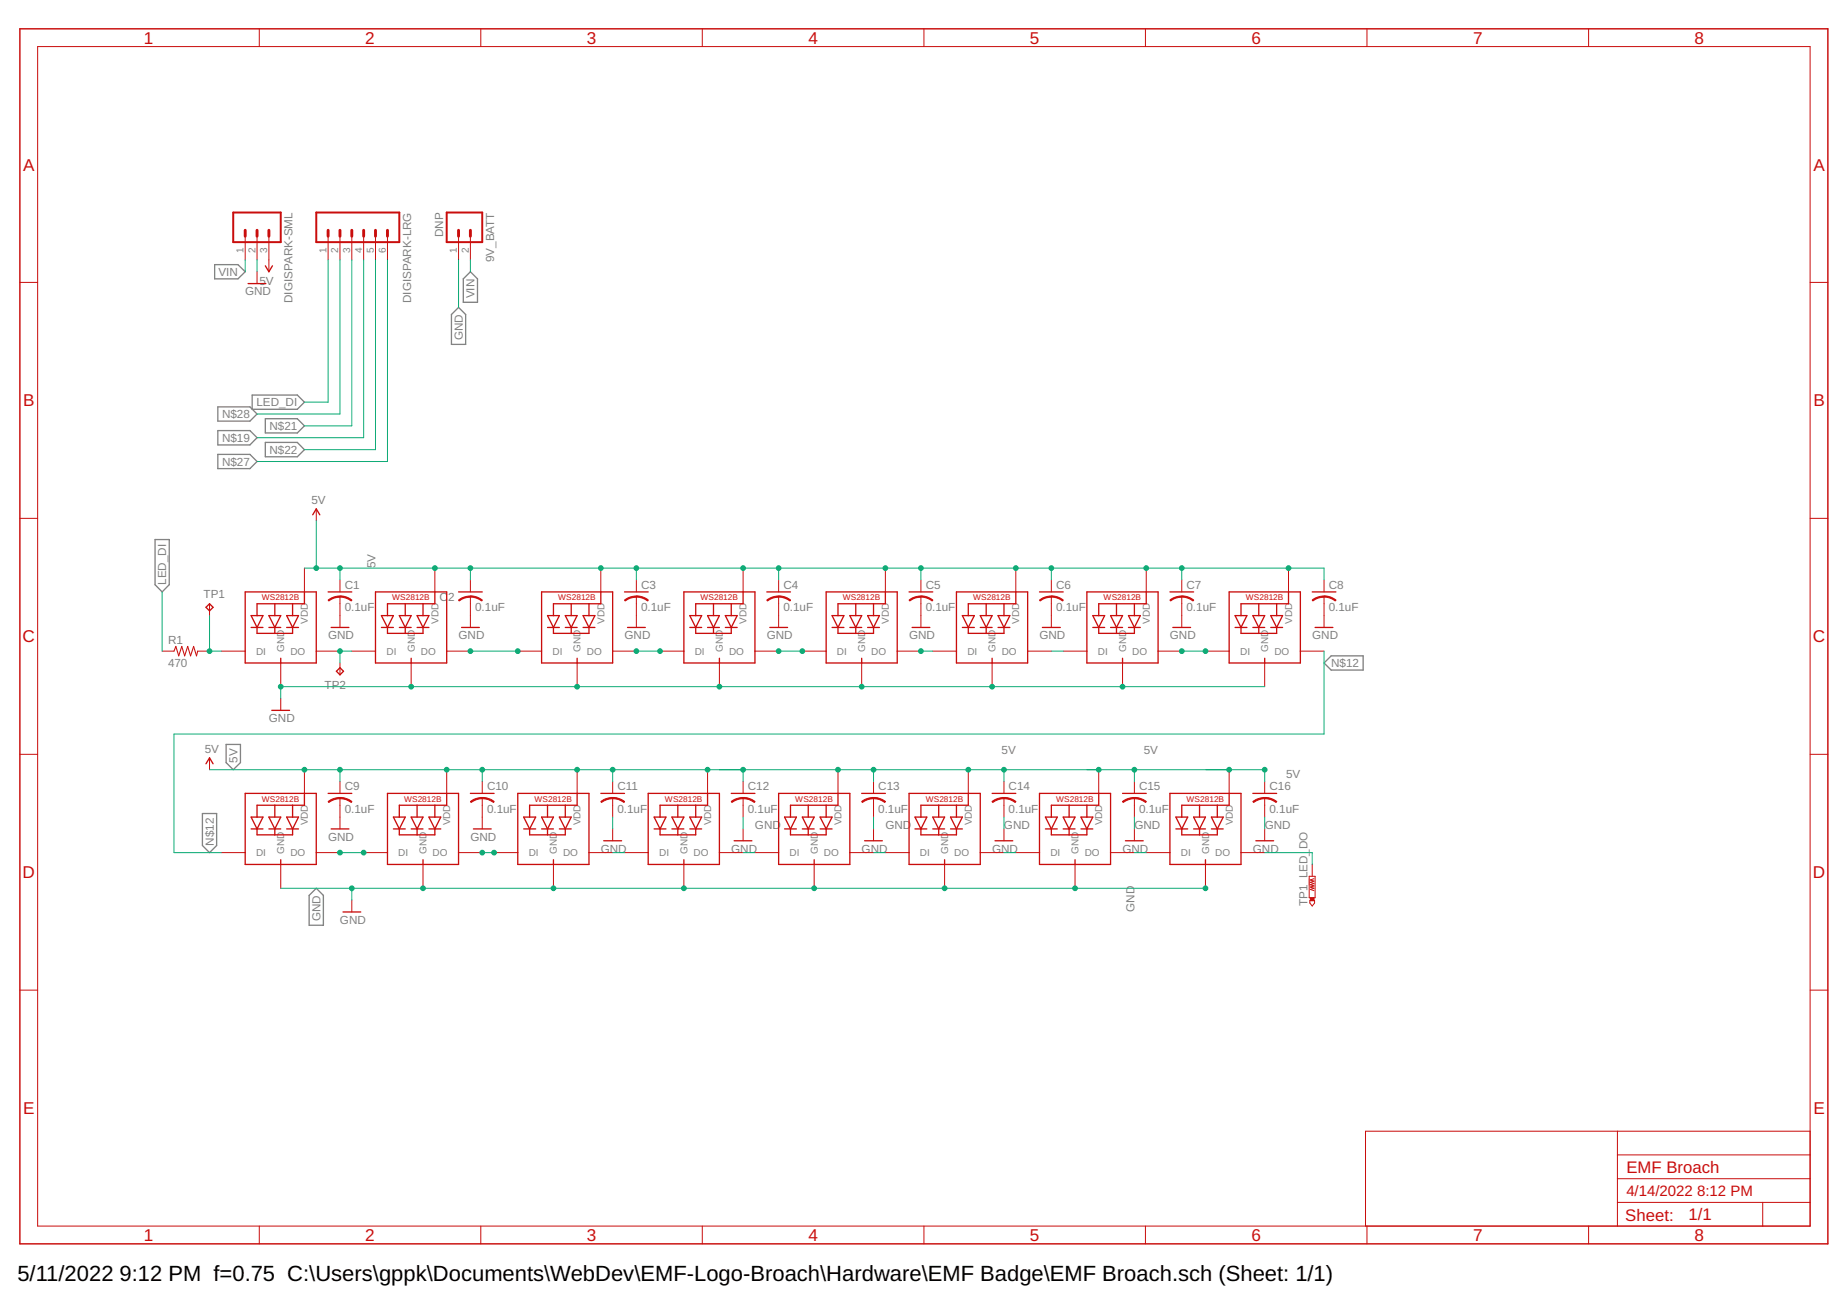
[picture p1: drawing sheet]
<svg xmlns="http://www.w3.org/2000/svg" width="297mm" height="210mm" viewBox="0 0 297 210" stroke-linecap="round" stroke-linejoin="round" font-family="sans-serif">
<g fill="none" stroke="#808080" stroke-width=".21">
<path d="M34.5 42.6h3.8l1.1 1.1-1.1 1.2h-3.8zM72.6 50.6l1.1-1.2 1.2 1.2v4.8h-2.3zM74.5 44.9l1.1-1.2 1.2 1.2v3.7h-2.3zM35 69.3h5.2l1.1 1.1-1.1 1.2h-5.2zM35 65.4h5.2l1.1 1.2-1.1 1.1h-5.2zM35 73.1h5.2l1.1 1.1-1.1 1.2h-5.2zM40.6 63.5h7.2l1.2 1.2-1.2 1.1h-7.2zM42.7 67.4h5.1l1.2 1.1-1.2 1.1h-5.1zM42.7 71.2h5.1l1.2 1.1-1.2 1.2h-5.1zM24.9 86.8h2.3v7.2l-1.1 1.2-1.2-1.2zM36.4 119.7h2.3v3l-1.2 1.1-1.1-1.1zM212.9 106.6l1.2-1.1h5.1v2.3h-5.1z"/>
<path d="M32.6 130.9h2.2v5.1l-1.1 1.1-1.1-1.1zM50.9 142.9l1.1 1.1v4.8h-2.3v-4.8z"/>
</g>
<g fill="none" stroke="#c90d0c" stroke-width=".16">
<path d="M6.1 7.5h285v189.7h-285zM41.7 4.6v2.9M77.3 4.6v2.9M112.9 4.6v2.9M148.6 4.6v2.9M184.2 4.6v2.9M219.8 4.6v2.9M255.5 4.6v2.9M39.4 38v3.8M41.3 38v3.8M43.2 38v5.7M52.8 38v3.8"/>
<path d="M54.7 38v3.8M56.6 38v3.8M58.5 38v3.8M60.4 38v3.8M62.3 38v3.8M73.7 38v3.8M75.6 38v3.8M3.2 45.4h2.9M41.3 43.7v1.9M291.1 45.4h2.9M3.2 83.4h2.9M33.7 97.1v1.9"/>
<path d="M49 91.4v3.8M50.9 81.9v1.9M54.7 93.3v1.9M54.7 96v4.9M69.9 91.4v3.8M75.6 93.3v1.9M75.6 96v4.9M96.6 91.4v3.8M102.3 93.3v1.9M102.3 96v4.9M119.5 91.4v3.8M125.2 93.3v1.9"/>
<path d="M125.2 96v4.9M142.4 91.4v3.8M148.1 93.3v1.9M148.1 96v4.9M163.4 91.4v3.8M169.1 93.3v1.9M169.1 96v4.9M184.3 91.4v3.8M190.1 93.3v1.9M190.1 96v4.9M207.2 91.4v3.8M212.9 93.3v1.9"/>
<path d="M212.9 96v4.9M291.1 83.4h2.9M26.1 104.7h1.9M31.8 104.7h1.9M35.6 104.7h3.8M45.1 106.6v3.8M45.1 112.4v1.9M50.9 104.7h3.8M54.7 106.6v1.9M56.6 104.7h3.8M66.1 106.6v3.8M71.8 104.7h3.8"/>
<path d="M83.3 104.7h3.8M92.8 106.6v3.8M98.5 104.7h3.8M106.2 104.7h3.8M115.7 106.6v3.8M121.4 104.7h3.8M129 104.7h3.9M138.6 106.6v3.8M144.3 104.7h3.8M150 104.7h3.8M159.6 106.6v3.8M165.3 104.7h3.8"/>
<path d="M171 104.7h3.8M180.5 106.6v3.8M186.2 104.7h3.9M193.9 104.7h3.8M203.4 106.6v3.8M209.1 104.7h3.8M3.2 121.3h2.9M33.7 121.9v1.9M35.6 137.1h3.8M45.1 139v3.9M49 123.8v3.8M50.9 137.1h3.8"/>
<path d="M54.7 125.7v1.9M54.7 128.4v4.9M58.5 137.1h3.8M68 139v3.9M71.8 123.8v3.8M73.7 137.1h3.9M77.6 125.7v1.9M77.6 128.4v4.9M79.5 137.1h3.8M89 139v3.9M92.8 123.8v3.8M94.7 137.1h3.8"/>
<path d="M98.5 125.7v1.9M98.5 128.4v3M98.5 133.3v1.9M100.4 137.1h3.8M110 139v3.9M113.8 123.8v3.8M115.7 137.1h3.8M119.5 125.7v1.9M119.5 128.4v3M119.5 133.3v1.9M121.4 137.1h3.8M130.9 139v3.9"/>
<path d="M134.8 123.8v3.8M136.7 137.1h3.8M140.5 125.7v1.9M140.5 128.4v3M140.5 133.3v1.9M142.4 137.1h3.8M151.9 139v3.9M155.7 123.8v3.8M157.6 137.1h3.9M161.5 125.7v1.9M161.5 128.4v3M161.5 133.3v1.9"/>
<path d="M163.4 137.1h3.8M172.9 139v3.9M176.7 123.8v3.8M178.6 137.1h3.8M182.4 125.7v1.9M182.4 128.4v3M182.4 133.3v1.9M184.3 137.1h3.9M193.9 139v3.9M197.7 123.8v3.8M199.6 137.1h3.8M203.4 125.7v1.9"/>
<path d="M203.4 128.4v3M203.4 133.3v1.9M211 139v1.9M291.1 121.3h2.9M3.2 159.3h2.9M56.6 144.8v1.9M210.5 140.9h1v3.5h-1zM210.7 144.9h.7v.3l-.4 .5-.3-.5zM211.3 141.3l-.6 .2 .6 .2-.6 .2 .6 .2-.6 .2 .6 .2-.6 .2 .6 .2-.6 .2 .6 .2M291.1 159.3h2.9M41.7 197.2v2.9M77.3 197.2v2.9"/>
<path d="M112.9 197.2v2.9M148.6 197.2v2.9M184.2 197.2v2.9M219.8 197.2v2.9M255.5 197.2v2.9M260.1 193.4h31M260.1 181.9v15.3M260.1 189.6h31M260.1 185.8h31M283.5 193.4v3.8M291.1 181.9h-71.5v15.3"/>
</g>
<g fill="none" stroke="#c90d0c" stroke-width=".21">
<path d="M39.9 45.6h2.9M42.7 42.8l.5 .9 .6-.9M33.1 97.7l.6-.6 .6 .6-.6 .6zM39.4 95.2h11.5v11.4h-11.5zM40.4 99h1.9l-1 1.9zM43.2 99h1.9l-.9 1.9zM44.2 97.1v1.9M46.1 99h1.9l-.9 1.9zM47.1 97.1v1.9M49 95.2v1.9h-7.7v1.9M50.3 82.8l.6-.9 .5 .9M52.8 95.2h3.8"/>
<path d="M60.4 95.2h11.4v11.4h-11.4zM61.3 99h2l-1 1.9zM64.2 99h1.9l-.9 1.9zM65.2 97.1v1.9M67.1 99h1.9l-1 1.9zM68 97.1v1.9M69.9 95.2v1.9h-7.6v1.9M73.7 95.2h3.9M87.1 95.2h11.4v11.4h-11.4zM88.1 99h1.9l-1 1.9zM90.9 99h1.9l-.9 1.9zM91.9 97.1v1.9"/>
<path d="M93.8 99h1.9l-1 1.9zM94.7 97.1v1.9M96.6 95.2v1.9h-7.6v1.9M100.4 95.2h3.8M110 95.2h11.4v11.4h-11.4zM110.9 99h1.9l-.9 1.9zM113.8 99h1.9l-1 1.9zM114.7 97.1v1.9M116.6 99h2l-1 1.9zM117.6 97.1v1.9M119.5 95.2v1.9h-7.6v1.9M123.3 95.2h3.8"/>
<path d="M132.9 95.2h11.4v11.4h-11.4zM133.8 99h1.9l-.9 1.9zM136.7 99h1.9l-1 1.9zM137.6 97.1v1.9M139.5 99h1.9l-.9 1.9zM140.5 97.1v1.9M142.4 95.2v1.9h-7.6v1.9M146.2 95.2h3.8M153.8 95.2h11.5v11.4h-11.5zM154.8 99h1.9l-1 1.9zM157.6 99h2l-1 1.9zM158.6 97.1v1.9"/>
<path d="M160.5 99h1.9l-.9 1.9zM161.5 97.1v1.9M163.4 95.2v1.9h-7.7v1.9M167.2 95.2h3.8M174.8 95.2h11.4v11.4h-11.4zM175.7 99h2l-1 1.9zM178.6 99h1.9l-.9 1.9zM179.6 97.1v1.9M181.5 99h1.9l-1 1.9zM182.4 97.1v1.9M184.3 95.2v1.9h-7.6v1.9M188.2 95.2h3.8"/>
<path d="M197.7 95.2h11.4v11.4h-11.4zM198.6 99h1.9l-.9 1.9zM201.5 99h1.9l-1 1.9zM202.4 97.1v1.9M204.4 99h1.9l-1 1.9zM205.3 97.1v1.9M207.2 95.2v1.9h-7.6v1.9M211 95.2h3.8M40.4 100.9h1.9M41.3 100.9v1h5.8v-1M43.2 100.9h1.9M43.7 114.3h2.9"/>
<path d="M44.2 100.9v1M45.1 105.9v.7M46.1 100.9h1.9M53.3 100.9h2.8M54.1 108l.6-.6 .5 .6-.5 .5zM61.3 100.9h2M62.3 100.9v1h5.7v-1M64.2 100.9h1.9M65.2 100.9v1M66.1 105.9v.7M67.1 100.9h1.9M74.2 100.9h2.9"/>
<path d="M88.1 100.9h1.9M89 100.9v1h5.7v-1M90.9 100.9h1.9M91.9 100.9v1M92.8 105.9v.7M93.8 100.9h1.9M100.9 100.9h2.9M110.9 100.9h1.9M111.9 100.9v1h5.7v-1M113.8 100.9h1.9M114.7 100.9v1M115.7 105.9v.7"/>
<path d="M116.6 100.9h2M123.8 100.9h2.9M133.8 100.9h1.9M134.8 100.9v1h5.7v-1M136.7 100.9h1.9M137.6 100.9v1M138.6 105.9v.7M139.5 100.9h1.9M146.7 100.9h2.8M154.8 100.9h1.9M155.7 100.9v1h5.8v-1M157.6 100.9h2"/>
<path d="M158.6 100.9v1M159.6 105.9v.7M160.5 100.9h1.9M167.6 100.9h2.9M175.7 100.9h2M176.7 100.9v1h5.7v-1M178.6 100.9h1.9M179.6 100.9v1M180.5 105.9v.7M181.5 100.9h1.9M188.6 100.9h2.9M198.6 100.9h1.9"/>
<path d="M199.6 100.9v1h5.7v-1M201.5 100.9h1.9M202.4 100.9v1M203.4 105.9v.7M204.4 100.9h1.9M211.5 100.9h2.9M33.1 122.9l.6-1 .6 1M39.4 127.6h11.5v11.4h-11.5zM40.4 131.4h1.9l-1 1.9zM40.4 133.3h1.9M41.3 133.3v1h5.8v-1M43.2 131.4h1.9l-.9 1.9z"/>
<path d="M43.2 133.3h1.9M44.2 129.5v1.9M44.2 133.3v1M45.1 138.3v.7M46.1 131.4h1.9l-.9 1.9zM46.1 133.3h1.9M47.1 129.5v1.9M49 127.6v1.9h-7.7v1.9M52.8 127.6h3.8M53.3 133.3h2.8M62.3 127.6h11.4v11.4h-11.4zM63.3 131.4h1.9l-1 1.9z"/>
<path d="M63.3 133.3h1.9M64.2 133.3v1h5.7v-1M66.1 131.4h1.9l-.9 1.9zM66.1 133.3h1.9M67.1 129.5v1.9M67.1 133.3v1M68 138.3v.7M69 131.4h1.9l-1 1.9zM69 133.3h1.9M69.9 129.5v1.9M71.8 127.6v1.9h-7.6v1.9M75.6 127.6h3.9"/>
<path d="M76.1 133.3h2.9M83.3 127.6h11.4v11.4h-11.4zM84.2 131.4h1.9l-.9 1.9zM84.2 133.3h1.9M85.2 133.3v1h5.7v-1M87.1 131.4h1.9l-.9 1.9zM87.1 133.3h1.9M88.1 129.5v1.9M88.1 133.3v1M89 138.3v.7M90 131.4h1.9l-1 1.9zM90 133.3h1.9"/>
<path d="M90.9 129.5v1.9M92.8 127.6v1.9h-7.6v1.9M96.6 127.6h3.8M97.1 135.2h2.9M104.2 127.6h11.5v11.4h-11.5zM105.2 131.4h1.9l-.9 1.9zM105.2 133.3h1.9M106.2 133.3v1h5.7v-1M108.1 131.4h1.9l-1 1.9zM108.1 133.3h1.9M109 129.5v1.9M109 133.3v1"/>
<path d="M110 138.3v.7M110.9 131.4h1.9l-.9 1.9zM110.9 133.3h1.9M111.9 129.5v1.9M113.8 127.6v1.9h-7.6v1.9M117.6 127.6h3.8M118.1 135.2h2.8M125.2 127.6h11.5v11.4h-11.5zM126.2 131.4h1.9l-1 1.9zM126.2 133.3h1.9M127.1 133.3v1h5.8v-1M129 131.4h1.9l-.9 1.9z"/>
<path d="M129 133.3h1.9M130 129.5v1.9M130 133.3v1M130.9 138.3v.7M131.9 131.4h1.9l-.9 1.9zM131.9 133.3h1.9M132.9 129.5v1.9M134.8 127.6v1.9h-7.7v1.9M138.6 127.6h3.8M139 135.2h2.9M146.2 127.6h11.4v11.4h-11.4zM147.2 131.4h1.9l-1 1.9z"/>
<path d="M147.2 133.3h1.9M148.1 133.3v1h5.7v-1M150 131.4h1.9l-.9 1.9zM150 133.3h1.9M151 129.5v1.9M151 133.3v1M151.9 138.3v.7M152.9 131.4h1.9l-1 1.9zM152.9 133.3h1.9M153.8 129.5v1.9M155.7 127.6v1.9h-7.6v1.9M159.6 127.6h3.8"/>
<path d="M160 135.2h2.9M167.2 127.6h11.4v11.4h-11.4zM168.1 131.4h1.9l-.9 1.9zM168.1 133.3h1.9M169.1 133.3v1h5.7v-1M171 131.4h1.9l-1 1.9zM171 133.3h1.9M171.9 129.5v1.9M171.9 133.3v1M172.9 138.3v.7M173.8 131.4h1.9l-.9 1.9zM173.8 133.3h1.9"/>
<path d="M174.8 129.5v1.9M176.7 127.6v1.9h-7.6v1.9M180.5 127.6h3.8M181 135.2h2.9M188.2 127.6h11.4v11.4h-11.4zM189.1 131.4h1.9l-.9 1.9zM189.1 133.3h1.9M190.1 133.3v1h5.7v-1M192 131.4h1.9l-1 1.9zM192 133.3h1.9M192.9 129.5v1.9M192.9 133.3v1"/>
<path d="M193.9 138.3v.7M194.8 131.4h1.9l-.9 1.9zM194.8 133.3h1.9M195.8 129.5v1.9M197.7 127.6v1.9h-7.6v1.9M201.5 127.6h3.8M202 135.2h2.8M55.2 146.7h2.8"/>
</g>
<path d="M37.5 34.2h7.6v4.7h-7.6zM50.9 34.2h13.3v4.7h-13.3zM71.8 34.2h5.8v4.7h-5.8z" fill="none" stroke="#c90d0c" stroke-width=".32"/>
<path d="M39.4 37v1M41.3 37v1M43.2 37v1M52.8 37v1M54.7 37v1M56.6 37v1M58.5 37v1M60.4 37v1M62.3 37v1M73.7 37v1M75.6 37v1" fill="none" stroke="#c90d0c" stroke-width=".47"/>
<g fill="#c90d0c" stroke="#c90d0c" stroke-width=".16">
<path d="M54.7 95.8l.6 .1 .8 .3 .5 .3-.1 .2a3.1 3.1 0 0 0-1.8-.7z" fill-rule="evenodd"/>
<path d="M52.8 96.5l.5-.3 .8-.3h.6v.2a2.78 2.78 0 0 0-1.8 .6z" fill-rule="evenodd"/>
<path d="M75.6 95.8l.7 .1 .7 .3 .6 .3-.1 .2a3.1 3.1 0 0 0-1.9-.7z" fill-rule="evenodd"/>
<path d="M73.7 96.5l.6-.3 .7-.3h.6v.2a2.78 2.78 0 0 0-1.7 .6z" fill-rule="evenodd"/>
<path d="M102.3 95.8l.7 .1 .8 .3 .5 .3-.1 .2a3.1 3.1 0 0 0-1.9-.7z" fill-rule="evenodd"/>
<path d="M100.4 96.5l.6-.3 .7-.3h.6v.2a2.78 2.78 0 0 0-1.8 .6z" fill-rule="evenodd"/>
<path d="M125.2 95.8l.6 .1 .8 .3 .5 .3-.1 .2a3.1 3.1 0 0 0-1.8-.7z" fill-rule="evenodd"/>
<path d="M123.3 96.5l.5-.3 .8-.3h.6v.2a2.78 2.78 0 0 0-1.8 .6z" fill-rule="evenodd"/>
<path d="M148.1 95.8l.6 .1 .8 .3 .5 .3-.1 .2a3.1 3.1 0 0 0-1.8-.7z" fill-rule="evenodd"/>
<path d="M146.2 96.5l.5-.3 .8-.3h.6v.2a2.78 2.78 0 0 0-1.8 .6z" fill-rule="evenodd"/>
<path d="M169.1 95.8l.6 .1 .8 .3 .5 .3-.1 .2a3.1 3.1 0 0 0-1.8-.7z" fill-rule="evenodd"/>
<path d="M167.2 96.5l.5-.3 .8-.3h.6v.2a2.78 2.78 0 0 0-1.8 .6z" fill-rule="evenodd"/>
<path d="M190.1 95.8l.6 .1 .8 .3 .5 .3-.1 .2a2.97 2.97 0 0 0-1.8-.7z" fill-rule="evenodd"/>
<path d="M188.2 96.5l.5-.3 .7-.3h.7v.2a2.78 2.78 0 0 0-1.8 .6z" fill-rule="evenodd"/>
<path d="M212.9 95.8l.7 .1 .7 .3 .6 .3-.2 .2a2.97 2.97 0 0 0-1.8-.7z" fill-rule="evenodd"/>
<path d="M211 96.5l.5-.3 .8-.3h.6v.2a2.78 2.78 0 0 0-1.8 .6z" fill-rule="evenodd"/>
<path d="M54.7 128.3h.6l.8 .3 .5 .3-.1 .2a2.9 2.9 0 0 0-1.8-.6z" fill-rule="evenodd"/>
<path d="M52.8 128.9l.5-.3 .8-.3h.6v.2a3.1 3.1 0 0 0-1.8 .6z" fill-rule="evenodd"/>
<path d="M77.6 128.3h.6l.8 .3 .5 .3-.1 .2a2.9 2.9 0 0 0-1.8-.6z" fill-rule="evenodd"/>
<path d="M75.6 128.9l.6-.3 .7-.3h.7v.2a3.1 3.1 0 0 0-1.8 .6z" fill-rule="evenodd"/>
<path d="M98.5 128.3h.6l.8 .3 .6 .3-.1 .2a2.9 2.9 0 0 0-1.9-.6z" fill-rule="evenodd"/>
<path d="M96.6 128.9l.5-.3 .8-.3h.6v.2a3.1 3.1 0 0 0-1.8 .6z" fill-rule="evenodd"/>
<path d="M119.5 128.3h.6l.8 .3 .5 .3-.1 .2a2.78 2.78 0 0 0-1.8-.6z" fill-rule="evenodd"/>
<path d="M117.6 128.9l.5-.3 .8-.3h.6v.2a3.1 3.1 0 0 0-1.8 .6z" fill-rule="evenodd"/>
<path d="M140.5 128.3h.6l.8 .3 .5 .3-.1 .2a2.78 2.78 0 0 0-1.8-.6z" fill-rule="evenodd"/>
<path d="M138.6 128.9l.5-.3 .8-.3h.6v.2a3.1 3.1 0 0 0-1.8 .6z" fill-rule="evenodd"/>
<path d="M161.5 128.3h.6l.8 .3 .5 .3-.1 .2a2.78 2.78 0 0 0-1.8-.6z" fill-rule="evenodd"/>
<path d="M159.5 128.9l.6-.3 .7-.3h.7v.2a3.1 3.1 0 0 0-1.8 .6z" fill-rule="evenodd"/>
<path d="M182.4 128.3h.6l.8 .3 .6 .3-.2 .2a2.78 2.78 0 0 0-1.8-.6z" fill-rule="evenodd"/>
<path d="M180.5 128.9l.5-.3 .8-.3h.6v.2a3.1 3.1 0 0 0-1.8 .6z" fill-rule="evenodd"/>
<path d="M203.4 128.3h.6l.8 .3 .5 .3-.1 .2a2.79 2.79 0 0 0-1.8-.6z" fill-rule="evenodd"/>
<path d="M201.5 128.9l.5-.3 .8-.3h.6v.2a3.1 3.1 0 0 0-1.8 .6z" fill-rule="evenodd"/>
</g>
<path d="M3.2 4.6h290.8v195.5h-290.8z" fill="none" stroke="#c90d0c" stroke-width=".23"/>
<path d="M28 104.7l.3-.7 .4 1.5 .5-1.5 .5 1.5 .5-1.5 .4 1.5 .5-1.5 .5 1.5 .2-.8" fill="none" stroke="#c90d0c" stroke-width=".17"/>
<path d="M210.7 144.4h.6v.5h-.6z" fill="#c90d0c" stroke="#c90d0c" stroke-width=".16"/>
<g fill="none" stroke="#0dab76" stroke-width=".16">
<path d="M39.4 41.8v1.9M41.3 41.8v1.9M52.8 41.8v22.9h-3.8M54.7 41.8v24.8h-13.4M56.6 41.8v26.7h-7.6M58.5 41.8v28.6h-17.2M60.4 41.8v30.5h-11.4M62.3 41.8v32.4h-21M73.7 41.8v7.6M75.6 41.8v1.9M26.1 95.2v9.5M33.7 99v5.7h1.9"/>
<path d="M49 91.4h163.9v1.9M50.9 83.8v7.6M54.7 91.4v1.9M75.6 91.4v1.9M102.3 91.4v1.9M125.2 91.4v1.9M148.1 91.4v1.9M169.1 91.4v1.9M190.1 91.4v1.9M56.6 104.7h-1.9v1.9M75.6 104.7h7.7M102.3 104.7h3.9"/>
<path d="M125.2 104.7h3.8M148.1 104.7h1.9M169.1 104.7h1.9M190.1 104.7h3.8M203.4 110.4h-158.3v2M212.9 104.7v13.4h-184.9v19h7.6M33.7 123.8h169.7v1.9M54.7 123.8v1.9M54.7 137.1h3.8M77.6 123.8v1.9M77.6 137.1h1.9M98.5 123.8v1.9"/>
<path d="M98.5 131.4v1.9M98.5 137.1h1.9M119.5 123.8v1.9M119.5 131.4v1.9M119.5 137.1h1.9M140.5 123.8v1.9M140.5 131.4v1.9M140.5 137.1h1.9M161.5 123.8v1.9M161.5 131.4v1.9M161.5 137.1h1.9M182.4 123.8v1.9"/>
<path d="M182.4 131.4v1.9M182.4 137.1h1.9M203.4 131.4v1.9M203.4 137.1h7.6v1.9M45.1 142.9h148.8M56.6 142.9v1.9"/>
</g>
<g fill="#0dab76" stroke="#0dab76" stroke-width=".16">
<circle cx="75.6" cy="104.7" r=".38"/>
<circle cx="83.3" cy="104.7" r=".38"/>
<circle cx="54.7" cy="104.7" r=".38"/>
<circle cx="180.5" cy="110.4" r=".38"/>
<circle cx="66.1" cy="110.4" r=".38"/>
<circle cx="92.8" cy="110.4" r=".38"/>
<circle cx="138.6" cy="110.4" r=".38"/>
<circle cx="115.7" cy="110.4" r=".38"/>
<circle cx="45.1" cy="110.4" r=".38"/>
<circle cx="159.6" cy="110.4" r=".38"/>
<circle cx="68" cy="142.9" r=".38"/>
<circle cx="56.6" cy="142.9" r=".38"/>
<circle cx="89" cy="142.9" r=".38"/>
<circle cx="110" cy="142.9" r=".38"/>
<circle cx="130.9" cy="142.9" r=".38"/>
<circle cx="151.9" cy="142.9" r=".38"/>
<circle cx="172.9" cy="142.9" r=".38"/>
<circle cx="193.9" cy="142.9" r=".38"/>
<circle cx="184.3" cy="91.4" r=".38"/>
<circle cx="142.4" cy="91.4" r=".38"/>
<circle cx="69.9" cy="91.4" r=".38"/>
<circle cx="96.6" cy="91.4" r=".38"/>
<circle cx="119.5" cy="91.4" r=".38"/>
<circle cx="50.9" cy="91.4" r=".38"/>
<circle cx="163.4" cy="91.4" r=".38"/>
<circle cx="54.7" cy="91.4" r=".38"/>
<circle cx="75.6" cy="91.4" r=".38"/>
<circle cx="102.3" cy="91.4" r=".38"/>
<circle cx="125.2" cy="91.4" r=".38"/>
<circle cx="148.1" cy="91.4" r=".38"/>
<circle cx="169.1" cy="91.4" r=".38"/>
<circle cx="190.1" cy="91.4" r=".38"/>
<circle cx="207.2" cy="91.4" r=".38"/>
<circle cx="49" cy="123.8" r=".38"/>
<circle cx="92.8" cy="123.8" r=".38"/>
<circle cx="77.6" cy="123.8" r=".38"/>
<circle cx="71.8" cy="123.8" r=".38"/>
<circle cx="54.7" cy="123.8" r=".38"/>
<circle cx="134.8" cy="123.8" r=".38"/>
<circle cx="119.5" cy="123.8" r=".38"/>
<circle cx="140.5" cy="123.8" r=".38"/>
<circle cx="176.7" cy="123.8" r=".38"/>
<circle cx="197.7" cy="123.8" r=".38"/>
<circle cx="203.4" cy="123.8" r=".38"/>
<circle cx="182.4" cy="123.8" r=".38"/>
<circle cx="161.5" cy="123.8" r=".38"/>
<circle cx="98.5" cy="123.8" r=".38"/>
<circle cx="155.7" cy="123.8" r=".38"/>
<circle cx="113.8" cy="123.8" r=".38"/>
<circle cx="190.1" cy="104.7" r=".38"/>
<circle cx="193.9" cy="104.7" r=".38"/>
<circle cx="106.2" cy="104.7" r=".38"/>
<circle cx="102.3" cy="104.7" r=".38"/>
<circle cx="125.2" cy="104.7" r=".38"/>
<circle cx="129" cy="104.7" r=".38"/>
<circle cx="148.1" cy="104.7" r=".38"/>
<circle cx="54.7" cy="137.1" r=".38"/>
<circle cx="58.5" cy="137.1" r=".38"/>
<circle cx="79.5" cy="137.1" r=".38"/>
<circle cx="77.6" cy="137.1" r=".38"/>
<circle cx="33.7" cy="104.7" r=".38"/>
</g>
<g font-size="3.5">
<text x="2.8" y="206.1">5/11/2022</text>
<text x="19.2" y="206.1">9:12 PM f=0.75 C:\Users\gppk\Documents\WebDev\EMF-Logo-Broach\Hardware\EMF Badge\EMF Broach.sch (Sheet: 1/1)</text>
</g>
<g font-size="2.8" fill="#c90d0c">
<text x="23.1" y="7">1</text>
<text x="58.7" y="7">2</text>
<text x="94.4" y="7">3</text>
<text x="130" y="7">4</text>
<text x="165.6" y="7">5</text>
<text x="201.3" y="7">6</text>
<text x="236.9" y="7">7</text>
<text x="272.5" y="7">8</text>
<text x="3.7" y="27.4">A</text>
<text x="291.6" y="27.4">A</text>
<text x="3.7" y="65.4">B</text>
<text x="291.6" y="65.4">B</text>
<text x="3.6" y="103.3">C</text>
<text x="291.5" y="103.3">C</text>
<text x="3.6" y="141.3">D</text>
<text x="291.5" y="141.3">D</text>
<text x="3.7" y="179.2">E</text>
<text x="291.6" y="179.2">E</text>
<text x="23.1" y="199.6">1</text>
<text x="58.7" y="199.6">2</text>
<text x="94.4" y="199.6">3</text>
<text x="130" y="199.6">4</text>
<text x="165.6" y="199.6">5</text>
<text x="201.3" y="199.6">6</text>
<text x="236.9" y="199.6">7</text>
<text x="272.5" y="199.6">8</text>
</g>
<g font-size="2.7" fill="#c90d0c">
<text x="261.6" y="188.6">EMF Broach</text>
<text x="261.4" y="196.3">Sheet:</text>
<text x="271.6" y="196.3">1/1</text>
</g>
<g font-size="2.4" fill="#c90d0c">
<text x="261.6" y="192.4">4/14/2022</text>
<text x="272.9" y="192.4">8:12 PM</text>
</g>
<g font-size="1.9" fill="#808080">
<text x="71.3" y="38.1" transform="rotate(-90 71.3 38.1)">DNP</text>
<text x="35.1" y="44.4">VIN</text>
<text x="39.4" y="47.5">GND</text>
<text x="41.7" y="45.8">5V</text>
<text x="76.3" y="48" transform="rotate(-90 76.3 48)">VIN</text>
<text x="79.5" y="42.1" transform="rotate(-90 79.5 42.1)">9V_BATT</text>
<text x="47" y="48.7" transform="rotate(-90 47 48.7)">DIGISPARK-SML</text>
<text x="66.1" y="48.7" transform="rotate(-90 66.1 48.7)">DIGISPARK-LRG</text>
<text x="74.4" y="54.8" transform="rotate(-90 74.4 54.8)">GND</text>
<text x="41.3" y="65.4">LED_DI</text>
<text x="35.7" y="71.1">N$19</text>
<text x="35.7" y="67.3">N$28</text>
<text x="43.3" y="69.2">N$21</text>
<text x="35.7" y="74.9">N$27</text>
<text x="43.3" y="73">N$22</text>
<text x="50.1" y="81.1">5V</text>
<text x="26.7" y="94.1" transform="rotate(-90 26.7 94.1)">LED_DI</text>
<text x="55.4" y="94.7">C1</text>
<text x="60.4" y="91.4" transform="rotate(-90 60.4 91.4)">5V</text>
<text x="103.1" y="94.7">C3</text>
<text x="126" y="94.7">C4</text>
<text x="148.9" y="94.7">C5</text>
<text x="169.8" y="94.7">C6</text>
<text x="190.8" y="94.7">C7</text>
<text x="213.7" y="94.7">C8</text>
<text x="32.8" y="96.2">TP1</text>
<text x="55.4" y="98.3">0.1uF</text>
<text x="70.7" y="96.6">C</text>
<text x="72" y="96.6">2</text>
<text x="76.4" y="98.3">0.1uF</text>
<text x="103.1" y="98.3">0.1uF</text>
<text x="126" y="98.3">0.1uF</text>
<text x="148.9" y="98.3">0.1uF</text>
<text x="169.8" y="98.3">0.1uF</text>
<text x="190.8" y="98.3">0.1uF</text>
<text x="213.7" y="98.3">0.1uF</text>
<text x="27" y="107.2">470</text>
<text x="27" y="103.6">R1</text>
<text x="52.8" y="102.8">GND</text>
<text x="73.7" y="102.8">GND</text>
<text x="100.4" y="102.8">GND</text>
<text x="123.3" y="102.8">GND</text>
<text x="146.2" y="102.8">GND</text>
<text x="167.2" y="102.8">GND</text>
<text x="188.1" y="102.8">GND</text>
<text x="211" y="102.8">GND</text>
<text x="214.1" y="107.3">N$12</text>
<text x="52.2" y="110.8">TP2</text>
<text x="43.2" y="116.2">GND</text>
<text x="32.9" y="121.1">5V</text>
<text x="38.2" y="122.7" transform="rotate(-90 38.2 122.7)">5V</text>
<text x="161.1" y="121.3">5V</text>
<text x="184" y="121.3">5V</text>
<text x="206.8" y="125.1">5V</text>
<text x="55.4" y="130.8">0.1uF</text>
<text x="55.4" y="127.1">C9</text>
<text x="78.3" y="130.8">0.1uF</text>
<text x="78.3" y="127.1">C10</text>
<text x="99.3" y="130.8">0.1uF</text>
<text x="99.3" y="127.1">C11</text>
<text x="120.3" y="130.8">0.1uF</text>
<text x="120.3" y="127.1">C12</text>
<text x="141.2" y="130.8">0.1uF</text>
<text x="141.2" y="127.1">C13</text>
<text x="162.2" y="130.8">0.1uF</text>
<text x="162.2" y="127.1">C14</text>
<text x="183.2" y="130.8">0.1uF</text>
<text x="183.2" y="127.1">C15</text>
<text x="204.2" y="130.8">0.1uF</text>
<text x="204.2" y="127.1">C16</text>
<text x="34.4" y="136" transform="rotate(-90 34.4 136)">N$12</text>
<text x="52.8" y="135.2">GND</text>
<text x="75.7" y="135.2">GND</text>
<text x="96.6" y="137.1">GND</text>
<text x="117.6" y="137.1">GND</text>
<text x="121.4" y="133.3">GND</text>
<text x="138.6" y="137.1">GND</text>
<text x="142.4" y="133.3">GND</text>
<text x="159.5" y="137.1">GND</text>
<text x="161.5" y="133.3">GND</text>
<text x="180.5" y="137.1">GND</text>
<text x="182.4" y="133.3">GND</text>
<text x="201.5" y="137.1">GND</text>
<text x="203.4" y="133.3">GND</text>
<text x="51.5" y="148.2" transform="rotate(-90 51.5 148.2)">GND</text>
<text x="54.7" y="148.6">GND</text>
<text x="182.4" y="146.7" transform="rotate(-90 182.4 146.7)">GND</text>
<text x="210.3" y="145.7" transform="rotate(-90 210.3 145.7)">TP1_LED_DO</text>
</g>
<g font-size="1.6" fill="#808080">
<text x="39.2" y="40.6" transform="rotate(-90 39.2 40.6)">1</text>
<text x="41.1" y="40.6" transform="rotate(-90 41.1 40.6)">2</text>
<text x="43" y="40.6" transform="rotate(-90 43 40.6)">3</text>
<text x="52.5" y="40.6" transform="rotate(-90 52.5 40.6)">1</text>
<text x="54.4" y="40.6" transform="rotate(-90 54.4 40.6)">2</text>
<text x="56.3" y="40.6" transform="rotate(-90 56.3 40.6)">3</text>
<text x="58.2" y="40.6" transform="rotate(-90 58.2 40.6)">4</text>
<text x="60.1" y="40.6" transform="rotate(-90 60.1 40.6)">5</text>
<text x="62" y="40.6" transform="rotate(-90 62 40.6)">6</text>
<text x="73.5" y="40.6" transform="rotate(-90 73.5 40.6)">1</text>
<text x="75.4" y="40.6" transform="rotate(-90 75.4 40.6)">2</text>
<text x="49.5" y="100.4" transform="rotate(-90 49.5 100.4)">VDD</text>
<text x="70.5" y="100.4" transform="rotate(-90 70.5 100.4)">VDD</text>
<text x="97.2" y="100.4" transform="rotate(-90 97.2 100.4)">VDD</text>
<text x="120.1" y="100.4" transform="rotate(-90 120.1 100.4)">VDD</text>
<text x="143" y="100.4" transform="rotate(-90 143 100.4)">VDD</text>
<text x="163.9" y="100.4" transform="rotate(-90 163.9 100.4)">VDD</text>
<text x="184.9" y="100.4" transform="rotate(-90 184.9 100.4)">VDD</text>
<text x="207.8" y="100.4" transform="rotate(-90 207.8 100.4)">VDD</text>
<text x="41.2" y="105.3">DI</text>
<text x="45.7" y="104.9" transform="rotate(-90 45.7 104.9)">GND</text>
<text x="46.7" y="105.3">DO</text>
<text x="62.2" y="105.3">DI</text>
<text x="66.7" y="104.9" transform="rotate(-90 66.7 104.9)">GND</text>
<text x="67.7" y="105.3">DO</text>
<text x="88.8" y="105.3">DI</text>
<text x="93.4" y="104.9" transform="rotate(-90 93.4 104.9)">GND</text>
<text x="94.4" y="105.3">DO</text>
<text x="111.7" y="105.3">DI</text>
<text x="116.3" y="104.9" transform="rotate(-90 116.3 104.9)">GND</text>
<text x="117.2" y="105.3">DO</text>
<text x="134.6" y="105.3">DI</text>
<text x="139.1" y="104.9" transform="rotate(-90 139.1 104.9)">GND</text>
<text x="140.1" y="105.3">DO</text>
<text x="155.6" y="105.3">DI</text>
<text x="160.1" y="104.9" transform="rotate(-90 160.1 104.9)">GND</text>
<text x="161.1" y="105.3">DO</text>
<text x="176.6" y="105.3">DI</text>
<text x="181.1" y="104.9" transform="rotate(-90 181.1 104.9)">GND</text>
<text x="182.1" y="105.3">DO</text>
<text x="199.4" y="105.3">DI</text>
<text x="204" y="104.9" transform="rotate(-90 204 104.9)">GND</text>
<text x="205" y="105.3">DO</text>
<text x="41.2" y="137.7">DI</text>
<text x="45.7" y="137.3" transform="rotate(-90 45.7 137.3)">GND</text>
<text x="46.7" y="137.7">DO</text>
<text x="49.5" y="132.8" transform="rotate(-90 49.5 132.8)">VDD</text>
<text x="64.1" y="137.7">DI</text>
<text x="68.6" y="137.3" transform="rotate(-90 68.6 137.3)">GND</text>
<text x="69.6" y="137.7">DO</text>
<text x="72.4" y="132.8" transform="rotate(-90 72.4 132.8)">VDD</text>
<text x="85" y="137.7">DI</text>
<text x="89.6" y="137.3" transform="rotate(-90 89.6 137.3)">GND</text>
<text x="90.6" y="137.7">DO</text>
<text x="93.4" y="132.8" transform="rotate(-90 93.4 132.8)">VDD</text>
<text x="106" y="137.7">DI</text>
<text x="110.5" y="137.3" transform="rotate(-90 110.5 137.3)">GND</text>
<text x="111.5" y="137.7">DO</text>
<text x="114.4" y="132.8" transform="rotate(-90 114.4 132.8)">VDD</text>
<text x="127" y="137.7">DI</text>
<text x="131.5" y="137.3" transform="rotate(-90 131.5 137.3)">GND</text>
<text x="132.5" y="137.7">DO</text>
<text x="135.3" y="132.8" transform="rotate(-90 135.3 132.8)">VDD</text>
<text x="148" y="137.7">DI</text>
<text x="152.5" y="137.3" transform="rotate(-90 152.5 137.3)">GND</text>
<text x="153.5" y="137.7">DO</text>
<text x="156.3" y="132.8" transform="rotate(-90 156.3 132.8)">VDD</text>
<text x="168.9" y="137.7">DI</text>
<text x="173.5" y="137.3" transform="rotate(-90 173.5 137.3)">GND</text>
<text x="174.4" y="137.7">DO</text>
<text x="177.3" y="132.8" transform="rotate(-90 177.3 132.8)">VDD</text>
<text x="189.9" y="137.7">DI</text>
<text x="194.4" y="137.3" transform="rotate(-90 194.4 137.3)">GND</text>
<text x="195.4" y="137.7">DO</text>
<text x="198.3" y="132.8" transform="rotate(-90 198.3 132.8)">VDD</text>
</g>
<g font-size="1.3" fill="#c90d0c">
<text x="42.1" y="96.5">WS2812B</text>
<text x="63.1" y="96.5">WS2812B</text>
<text x="89.8" y="96.5">WS2812B</text>
<text x="112.6" y="96.5">WS2812B</text>
<text x="135.5" y="96.5">WS2812B</text>
<text x="156.5" y="96.5">WS2812B</text>
<text x="177.5" y="96.5">WS2812B</text>
<text x="200.4" y="96.5">WS2812B</text>
<text x="42.1" y="128.9">WS2812B</text>
<text x="65" y="128.9">WS2812B</text>
<text x="85.9" y="128.9">WS2812B</text>
<text x="106.9" y="128.9">WS2812B</text>
<text x="127.9" y="128.9">WS2812B</text>
<text x="148.9" y="128.9">WS2812B</text>
<text x="169.8" y="128.9">WS2812B</text>
<text x="190.8" y="128.9">WS2812B</text>
</g>
</svg>
